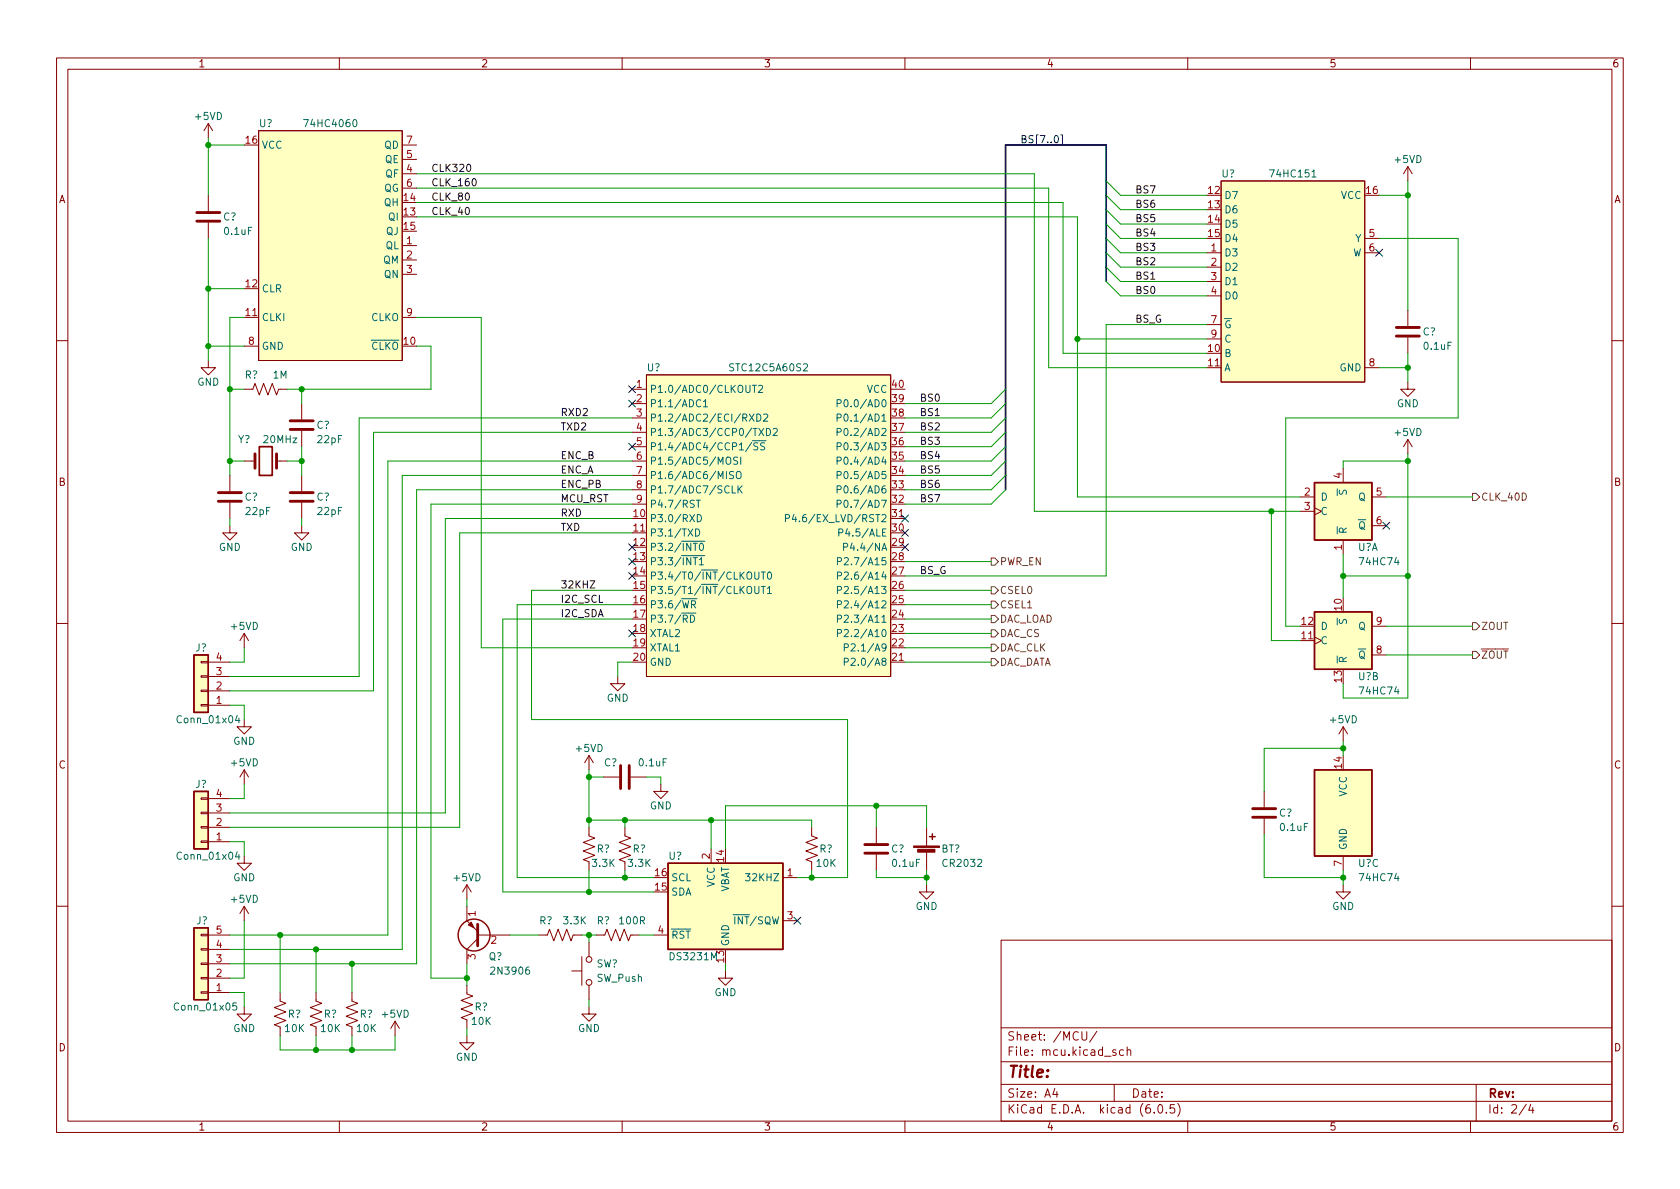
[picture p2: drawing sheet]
<svg xmlns="http://www.w3.org/2000/svg" width="297mm" height="210mm" viewBox="0 0 297 210" stroke-linecap="round" stroke-linejoin="round" font-family="sans-serif">
<g fill="none" stroke="#840000" stroke-width=".18">
<path d="M10 10.2h277v190.1h-277zM12 12.2h273v186.1h-273zM60 10.2v2M110 10.2v2M160 10.2v2M210 10.2v2M260 10.2v2M36.8 21.8v2.6M36.8 34.5v2.8M36.8 39.4v2.8M36.8 21.8l-.7 1.3M36.8 21.8l.8 1.3"/>
<path d="M45.7 23.1h25.4v40.6h-25.4zM71.1 30.7h2.6M71.1 28.2h2.6M71.1 33.3h2.6M71.1 25.6h2.6M215.9 32h25.4v35.6h-25.4zM248.9 29.5v2.5M248.9 29.5l-.7 1.2M248.9 29.5l.8 1.2M43.2 56.1h2.5M71.1 43.4h2.6M71.1 56.1h2.6"/>
<path d="M71.1 46h2.6M71.1 48.5h2.6M213.4 44.7h2.5M213.4 47.2h2.5M213.4 49.8h2.5M213.4 52.3h2.5M213.4 57.4h2.5M213.4 59.9h2.5M241.3 44.7h2.5M241.3 42.2h2.5M248.9 54.9v2.8M248.9 59.7v2.8"/>
<path d="M10 60.2h2M36.8 63.7v1.3h1.3l-1.3 1.3-1.2-1.3h1.2M43.2 68.8h1.5l.4-1 .7 2 .8-2 .8 2 .7-2 .8 2 .4-1h1.5M43.2 61.2h2.5M53.3 71.4v2.8M53.3 76.2v2.8M111.8 68.8h2.5M111.8 71.4h2.5M111.8 73.9h2.5M111.8 76.4h2.5M111.8 79h2.5M114.3 66.3h43.2v53.3h-43.2z"/>
<path d="M213.4 65h2.5M241.3 65h2.5M248.9 67.6v1.2h1.3l-1.3 1.3-1.3-1.3h1.3M248.9 77.7v2.6M248.9 77.7l-.7 1.3M248.9 77.7l.8 1.3M285 60.2h2M40.6 93v1.2h1.3l-1.3 1.3-1.2-1.3h1.2M40.6 84.1v2.8M40.6 88.9v2.8M43.2 81.5h1.9M48.9 81.5h1.9"/>
<path d="M53.3 93v1.2h1.3l-1.3 1.3-1.2-1.3h1.2M53.3 84.1v2.8M53.3 88.9v2.8M111.8 81.5h2.5M111.8 94.2h2.5M111.8 84.1h2.5M111.8 86.6h2.5M111.8 89.1h2.5M157.5 91.7h2.5M229.9 87.9h2.5M229.9 90.4h2.5M232.4 89.8l1.3 .6-1.3 .7"/>
<path d="M237.5 82.8v2.5M237.5 95.5v2.5M242.6 87.9h2.5M242.6 93h2.5M10 110.2h2M35.6 117h1.2v.2h-1.2zM35.6 119.5h1.2v.3h-1.2zM36.8 119.6h3.8M36.8 117.1h3.8M43.2 112v2.5M43.2 112l-.8 1.3M43.2 112l.7 1.3"/>
<path d="M109.2 119.6v1.3h1.3l-1.3 1.3-1.3-1.3h1.3M157.5 117.1h2.5M229.9 113.3h2.5M232.4 112.6l1.3 .7-1.3 .6M242.6 115.8h2.5M242.6 110.7h2.5M285 110.2h2M35.6 122h1.2v.3h-1.2zM35.6 124.6h1.2v.2h-1.2zM36.8 124.7h3.8M36.8 122.2h3.8M43.2 127.2v1.3h1.2l-1.2 1.3-1.3-1.3h1.3"/>
<path d="M43.2 136.1v2.6M43.2 136.1l-.8 1.3M43.2 136.1l.7 1.3M104.1 133.6l-.7 1.3M104.1 133.6v2.5M104.1 133.6l.8 1.3M106.7 137.4h2.8M111.5 137.4h2.8M116.8 138.7v1.2h1.3l-1.3 1.3-1.2-1.3h1.2M223.5 139.9v2.8M237.5 128.5l-.8 1.3M237.5 128.5v2.6"/>
<path d="M237.5 128.5l.8 1.3M35.6 141.1h1.2v.2h-1.2zM35.6 143.6h1.2v.3h-1.2zM35.6 146.2h1.2v.2h-1.2zM35.6 148.7h1.2v.3h-1.2zM36.8 148.8h3.8M36.8 146.3h3.8M36.8 143.8h3.8M36.8 141.2h3.8M43.2 151.4v1.2h1.2l-1.2 1.3-1.3-1.3h1.3M82.5 156.5l-.7 1.2M82.5 156.5v2.5"/>
<path d="M82.5 156.5l.8 1.2M104.1 146.3v1.5l1.1 .4-2.1 .8 2.1 .7-2.1 .8 2.1 .8-2.1 .7 1 .4v1.5M110.5 146.3v1.5l1 .4-2 .8 2 .7-2 .8 2 .8-2 .7 1 .4v1.5M125.7 150.1v2.5M138.4 155.2h2.6M143.5 146.3v1.5l1 .4-2 .8 2 .7-2 .8 2 .8-2 .7 1 .4v1.5M154.9 146.3v2.8M154.9 151.1v2.8M163.8 156.5v1.2h1.3l-1.3 1.3-1.2-1.3h1.2M163.8 146.3v3.3M163.8 150.6v3.3M223.5 144.8v2.8"/>
<path d="M237.5 156.5v1.2h1.3l-1.3 1.3-1.3-1.3h1.3M237.5 151.4v2.5M10 160.2h2M35.6 165.2h1.2v.3h-1.2zM35.6 167.8h1.2v.2h-1.2zM35.6 170.3h1.2v.3h-1.2zM35.6 172.8h1.2v.3h-1.2zM35.6 175.4h1.2v.2h-1.2zM36.8 175.5h3.8M36.8 173h3.8M36.8 170.4h3.8M36.8 167.9h3.8"/>
<path d="M36.8 165.3h3.8M43.2 178v1.3h1.2l-1.2 1.3-1.3-1.3h1.3M43.2 160.3l-.8 1.2M43.2 160.3v2.5M43.2 160.3l.7 1.2M49.5 175.5v1.5l1 .4-2 .8 2 .7-2 .8 2 .8-2 .7 1 .4v1.5M55.9 175.5v1.5l1 .4-2 .8 2 .7-2 .8 2 .8-2 .7 1 .4v1.5M62.2 175.5v1.5l1 .4-2 .8 2 .7-2 .8 2 .8-2 .7 1 .4v1.5M82.5 160.3v2.5l2 1.9M82.5 174.2v1.6l1.1 .3-2.1 .8 2.1 .8-2.1 .7 2.1 .8-2.1 .8 1 .3v1.6M84.5 166l-2 1.9v2.5M84.5 165.3h5.7"/>
<path d="M95.2 165.3h1.6l.4-1 .7 2.1 .8-2.1 .7 2.1 .8-2.1 .8 2.1 .3-1.1h1.6M101.1 171.7h1.8M102.9 169.2v5M104.1 178v1.3h1.3l-1.3 1.3-1.2-1.3h1.2M104.1 166.6v2.6M104.1 174.2v2.6M105.4 165.3h1.5l.4-1 .8 2.1 .7-2.1 .8 2.1 .8-2.1 .7 2.1 .4-1.1h1.5M115.6 165.3h2.5M128.3 171.7v1.3h1.2l-1.2 1.2-1.3-1.2h1.3M138.4 162.8h2.6M177 166.3h108v32h-108zM285 160.2h2"/>
<path d="M60 198.3v2M69.8 180.6l-.7 1.3M69.8 180.6v2.5M69.8 180.6l.8 1.3M82.5 183.1v1.3h1.3l-1.3 1.3-1.2-1.3h1.2M110 198.3v2M160 198.3v2M177 194.8h108M177 191.8h108M177 187.8h108M177 181.8h108M186.5 192.5l-.4 1h1"/>
<path d="M186.9 193v1M191.3 182.4v1.2l.3 .3h.4l.1-.3v-1.2M193.9 182.4l-1.3 1.9M197 191.8v3M197.3 185.7l-.4-.1-.2 .2 .1 .3 .5 .1v.4h-.6M198.6 185.7l-.4-.1-.3 .3v.4l.2 .3h.5M199.3 185.8l.2-.2 .4 .1v.9M199.3 185.1v1.5M204.1 196.7v.1M204.9 195.4l.2-.1a.81 .81 0 0 1 .6 .7 .81 .81 0 0 1-.3 .8h-.2a.81 .81 0 0 1-.6-.6 .81 .81 0 0 1 .3-.8zM206.2 196.7v.1M207.6 195.3h-.7v.7l.2-.1 .5 .1 .1 .2-.1 .5-.2 .1-.5-.1"/>
<path d="M208.2 195.1a1.72 1.72 0 0 1 0 2.3M210 198.3v2M260 198.3v2M261 191.8v6.5M269.9 195.3l-1.3 1.9M270.6 195.3l-.3 1h.9M271 195.8v1"/>
<circle cx="104.1" cy="169.7" r=".51"/>
<circle cx="104.1" cy="173.7" r=".51"/>
</g>
<g fill="none" stroke="#840000" stroke-width=".51">
<path d="M34.8 39.1h4.1M34.8 37.6h4.1M246.9 59.4h4.1M246.9 57.9h4.1M51.3 75.9h4.1M51.3 74.4h4.1M38.6 88.6h4.1M38.6 87.1h4.1M45.1 80.3v2.5M48.9 80.3v2.5M51.3 88.6h4.1M51.3 87.1h4.1"/>
<path d="M109.7 135.4v4M111.3 135.4v4M152.9 150.9h4.1M152.9 149.3h4.1M221.5 144.5h4.1M221.5 143h4.1M84.5 163.4v3.9"/>
</g>
<g fill="#ffffc2" stroke="#ffffc2" stroke-width=".18">
<path d="M34.3 164.1h2.5v12.7h-2.5z"/>
<path d="M215.9 32h25.4v35.6h-25.4z"/>
<path d="M34.3 139.9h2.5v10.2h-2.5z"/>
<path d="M118.1 152.6h20.3v15.3h-20.3z"/>
<path d="M34.3 115.8h2.5v10.2h-2.5z"/>
<path d="M45.7 23.1h25.4v40.6h-25.4z"/>
<path d="M114.3 66.3h43.2v53.3h-43.2z"/>
<path d="M232.4 85.3h10.2v10.2h-10.2z"/>
<path d="M232.4 108.2h10.2v10.2h-10.2z"/>
<path d="M232.4 136.1h10.2v15.3h-10.2z"/>
</g>
<g fill="none" stroke="#840000" stroke-width=".25">
<path d="M232.4 85.3h10.2v10.2h-10.2zM34.3 115.8h2.5v10.2h-2.5zM232.4 108.2h10.2v10.2h-10.2zM34.3 139.9h2.5v10.2h-2.5zM232.4 136.1h10.2v15.3h-10.2zM118.1 152.6h20.3v15.3h-20.3zM164.3 147.9h1.1M164.8 147.4v1.1M34.3 164.1h2.5v12.7h-2.5z"/>
<circle cx="83.8" cy="165.3" r="2.82"/>
</g>
<g fill="none" stroke="#006464" stroke-width=".18">
<path d="M232 31.3h.7M216.5 56.3h1.3M217.5 56.8a.59 .59 0 0 0-.8 .5 .59 .59 0 0 0 .8 .6v-.5h-.2M124.4 71l.3-.3v1.2M124.4 71.9h.7M132.5 73.2l.8 1.3M133 68.1h.8M133.3 73.2l-.8 1.3M133.4 68.1v1.3M133.8 73.2a.64 .64 0 0 1 .7 .6 .64 .64 0 0 1-.7 .7zM134.1 68.3l.5-.2 .2 .4-.7 .9h.7M134.2 75.8l.8 1.2"/>
<path d="M134.2 77.9h1.2M135 73.3l.5-.1 .2 .4-.7 .9h.7M135 75.8l-.8 1.2M135.2 78.4l-.5-.1-.2 .1v.4l.6 .2 .1 .3-.2 .3-.5-.1M135.5 75.8a.64 .64 0 0 1 .7 .6 .64 .64 0 0 1-.7 .6zM136.7 75.9l.5-.1 .2 .3-.7 .9h.7M148 79l.6-.1 .1-.2v-.3l-.7-.1v1.3M148 76.4h.6l.1-.2v-.3l-.7-.1v1.2M148 73.9l.6-.1 .1-.2v-.3l-.7-.1v1.3M148 71.3h.6l.1-.2v-.3l-.7-.1v1.2M123 93.5a.64 .64 0 0 1 .7 .7 .64 .64 0 0 1-.7 .6zM123.1 88.5h.7"/>
<path d="M123.3 91a.64 .64 0 0 1 .7 .6 .64 .64 0 0 1-.7 .7zM123.5 88.5v1.2M128.6 80.9l.1-.1a.43 .43 0 0 1 .5 .5v.4a.42 .42 0 0 1-.4 .4 .42 .42 0 0 1-.4-.4v-.4zM129.5 85.9v1.3h.6M129.7 83.4h-.5l-.2 .1v.4l.6 .2 .1 .3-.2 .2h-.5M130.4 83.4h.1a.43 .43 0 0 1 .5 .4v.4a.42 .42 0 0 1-.4 .5 .42 .42 0 0 1-.4-.5v-.4zM130.4 80.9l-.5-.1-.1 .2v.3l.5 .3 .1 .3-.2 .2-.5-.1M130.5 85.9v1.3M130.7 86.5l.5 .7M131 80.8v1.3M131.2 85.9l-.7 .7M138.9 91.7l.6-.1 .1-.2-.1-.3-.6-.1v1.3"/>
<path d="M140.4 90.9l-.3 .9h.8M148 89.1h.6l.1-.2v-.3l-.7-.1v1.2M148 86.6l.6-.1 .1-.2v-.3l-.7-.1v1.3M148 84h.6l.1-.2v-.3l-.7-.1v1.2M148 81.5l.6-.1 .1-.1v-.3l-.7-.2v1.3M148.1 99.3l.6-.1 .1-.2-.1-.3-.6-.1v1.3M148.3 94.2l.6-.1 .1-.1v-.3l-.7-.2v1.3M149.2 96.7h.6l.1-.2-.1-.3-.6-.1v1.2M236.4 86.4v1.2M236.9 86.7l-.1 .5 .1 .1h.4l.2-.5 .3-.1 .3 .2-.1 .5M135.7 104.1l.4-.4v1.3M135.7 105h.7"/>
<path d="M135.9 101.2h.1a.68 .68 0 0 1 .4 .6 .68 .68 0 0 1-.4 .6 .84 .84 0 0 1-.1-1.2zM148.1 112l.6-.1 .1-.2-.1-.3-.6-.1v1.3M148.1 109.4h.6l.1-.2-.1-.3-.6-.1v1.2M148.1 106.9l.6-.1 .1-.1-.1-.3-.6-.2v1.3M148.1 104.4l.6-.1 .1-.2-.1-.3-.6-.1v1.3M148.1 101.8h.6l.1-.2-.1-.3-.6-.1v1.2M149.3 117.1l.6-.1 .1-.2-.1-.3-.6-.1v1.3M149.3 114.5h.6l.1-.2-.1-.3-.6-.1v1.2M236.4 109.3v1.2M236.9 109.5l-.1 .5 .1 .2h.4l.2-.5 .3-.2 .3 .3-.1 .5M41.9 126.5l-.3 .9h.8M42.2 127v.8"/>
<path d="M41.9 150.6l-.3 .9h.8M42.2 151.1v.9M41.8 177.4h-.6l-.1 .6 .2-.2 .4 .1 .2 .2-.1 .4-.2 .1-.5-.1"/>
</g>
<path d="M45.8 79h2.3v5.1h-2.3z" fill="none" stroke="#840000" stroke-width=".3"/>
<g fill="#840000" stroke="#840000" stroke-width=".18">
<path d="M161.5 149.6h4.6v.3h-4.6z"/>
<path d="M162.3 150.2h3v.5h-3z"/>
<path d="M82.8 163.6l.5-.5 .5 1z"/>
</g>
<path d="M175.3 98.7h.6l.6 .6-.6 .6h-.6zM260.3 87.2h.7l.6 .7-.6 .6h-.7zM175.3 103.8h.6l.6 .6-.6 .6h-.6zM175.3 113.9h.6l.6 .6-.6 .7h-.6zM175.3 108.8h.6l.6 .7-.6 .6h-.6zM175.3 116.5h.6l.6 .6-.6 .6h-.6zM175.3 111.4h.6l.6 .6-.6 .6h-.6zM175.3 106.3h.6l.6 .6-.6 .7h-.6zM260.3 110.1h.7l.6 .6-.6 .7h-.7zM260.3 115.2h.7l.6 .6-.6 .7h-.7z" fill="none" stroke="#725600" stroke-width=".18"/>
<path d="M82.6 29.2l.2-.2a.68 .68 0 0 1 .4 .7 .68 .68 0 0 1-.4 .6l-.2-.1-.1-.4zM83.6 31.7l.2-.1a.68 .68 0 0 1 .4 .6 .68 .68 0 0 1-.4 .7l-.2-.2-.1-.3zM104.3 102.7h.9l-.9 1.3h.9" fill="none" stroke="#0f0f0f" stroke-width=".18"/>
<g fill="none" stroke="#000084" stroke-width=".18">
<path d="M187.6 23.8h.3v1.9h-.3M243.2 44.1l1.2 1.2M244.4 44.1l-1.2 1.2M111.2 78.4l1.2 1.2M111.2 68.2l1.2 1.2M111.2 70.8l1.2 1.2M112.4 78.4l-1.2 1.2M112.4 68.2l-1.2 1.2M112.4 70.8l-1.2 1.2M111.2 98.7l1.2 1.2M111.2 96.2l1.2 1.2M112.4 98.7l-1.2 1.2"/>
<path d="M112.4 96.2l-1.2 1.2M159.4 91.1l1.2 1.2M159.4 96.2l1.2 1.2M159.4 93.6l1.2 1.2M160.6 91.1l-1.2 1.2M160.6 96.2l-1.2 1.2M160.6 93.6l-1.2 1.2M244.5 92.3l1.2 1.3M245.7 92.3l-1.2 1.3M111.2 101.2l1.2 1.3M111.2 111.4l1.2 1.2M112.4 101.2l-1.2 1.3"/>
<path d="M112.4 111.4l-1.2 1.2M140.4 162.2l1.2 1.2M141.6 162.2l-1.2 1.2"/>
</g>
<path d="M195.6 49.8v-24.2h-17.8v61" fill="none" stroke="#000084" stroke-width=".3"/>
<g fill="none" stroke="#009600" stroke-width=".18">
<path d="M36.8 24.4v10.1M36.8 25.6h6.4M73.7 33.3h111.7v31.7h28M73.7 35.8h114.3v26.7h25.4M73.7 38.3h116.8v49.6h39.4M73.7 30.7h109.2v59.7h47M195.6 34.5l2.5 2.6h15.3M195.6 37.1l2.5 2.5h15.3M195.6 32l2.5 2.5h15.3M195.6 39.6l2.5 2.6h15.3M243.8 34.5h5.1M248.9 32v22.9"/>
<path d="M36.8 42.2v21.5M36.8 51h6.4M43.2 56.1h-2.6v28M73.7 56.1h11.4v58.4h26.7M190.5 59.9h22.9M195.6 44.7l2.5 2.5h15.3M195.6 49.8l2.5 2.5h15.3M195.6 47.2l2.5 2.6h15.3M195.6 42.2l2.5 2.5h15.3M213.4 57.4h-17.8v44.4h-35.6M243.8 42.2h14v31.7h-30.5v36.8h2.6M36.8 61.2h6.4"/>
<path d="M40.6 68.8h2.6M53.3 68.8v2.6M53.3 79v5.1M73.7 61.2h2.5v7.6h-25.4M111.8 73.9h-48.3v45.7h-22.9M111.8 76.4h-45.8v45.8h-25.4M177.8 71.4l-2.5 2.5h-15.3M177.8 73.9l-2.5 2.5h-15.3M177.8 79l-2.5 2.5h-15.3M177.8 68.8l-2.5 2.6h-15.3M177.8 76.4l-2.5 2.6h-15.3M243.8 65h5.1"/>
<path d="M248.9 62.5v5.1M40.6 81.5h2.6M40.6 91.7v1.3M50.8 81.5h2.5M53.3 91.7v1.3M111.8 94.2h-30.5v52.1h-40.7M111.8 86.6h-38.1v83.8h-33.1M111.8 91.7h-33.1v52.1h-38.1M111.8 81.5h-43.2v83.8h-28M111.8 84.1h-40.7v83.8h-30.5M111.8 89.1h-35.6v83.9h6.3M160 99.3h15.3"/>
<path d="M177.8 86.6l-2.5 2.5h-15.3M177.8 84.1l-2.5 2.5h-15.3M177.8 81.5l-2.5 2.6h-15.3M224.8 90.4v22.9h5.1M237.5 98v7.7M245.1 87.9h15.2M248.9 81.5h-11.4v1.3M248.9 80.3v43.1h-11.4v-2.5M43.2 114.5v2.6h-2.6M111.8 109.5h-22.9v48.2h26.7M111.8 106.9h-20.4v48.3h24.2M111.8 104.4h-17.8v22.8h55.9v28h-8.9"/>
<path d="M111.8 117.1h-2.6v2.5M160 104.4h15.3M160 106.9h15.3M160 114.5h15.3M160 117.1h15.3M160 109.5h15.3M160 112h15.3M237.5 101.8h11.4M245.1 110.7h15.2M245.1 115.8h15.2M40.6 124.7h2.6v2.5M43.2 138.7v2.5h-2.6"/>
<path d="M104.1 137.4h2.6M104.1 136.1v10.2M114.3 137.4h2.5v1.3M237.5 131.1v2.5M237.5 132.3h-14v7.6M40.6 148.8h2.6v2.6M82.5 159v1.3M104.1 145h39.4v1.3M104.1 153.9v3.8M110.5 145v1.3M110.5 153.9v1.3M125.7 145v5.1"/>
<path d="M143.5 153.9v1.3M154.9 153.9v1.3h8.9M154.9 142.5v3.8M163.8 146.3v-3.8h-35.5v7.6M163.8 153.9v2.6M223.5 147.6v7.6h14M237.5 153.9v2.6M40.6 175.5h2.6v2.5M43.2 162.8v10.2h-2.6M49.5 165.3v10.2M55.9 167.9v7.6M62.2 170.4v5.1"/>
<path d="M82.5 170.4v3.8M90.2 165.3h5M102.9 165.3h2.5M104.1 165.3v1.3M104.1 176.8v1.2M113 165.3h2.6M128.3 170.4v1.3M49.5 183.1v2.6h20.3v-2.6M55.9 183.1v2.6M62.2 183.1v2.6M82.5 181.9v1.2"/>
</g>
<g fill="#009600" stroke="#009600" stroke-width=".18">
<circle cx="53.3" cy="68.8" r=".46"/>
<circle cx="40.6" cy="68.8" r=".46"/>
<circle cx="53.3" cy="81.5" r=".46"/>
<circle cx="40.6" cy="81.5" r=".46"/>
<circle cx="36.8" cy="61.2" r=".46"/>
<circle cx="36.8" cy="51" r=".46"/>
<circle cx="36.8" cy="25.6" r=".46"/>
<circle cx="104.1" cy="157.7" r=".46"/>
<circle cx="104.1" cy="165.3" r=".46"/>
<circle cx="110.5" cy="145" r=".46"/>
<circle cx="104.1" cy="145" r=".46"/>
<circle cx="110.5" cy="155.2" r=".46"/>
<circle cx="104.1" cy="137.4" r=".46"/>
<circle cx="49.5" cy="165.3" r=".46"/>
<circle cx="55.9" cy="185.7" r=".46"/>
<circle cx="62.2" cy="185.7" r=".46"/>
<circle cx="62.2" cy="170.4" r=".46"/>
<circle cx="82.5" cy="173" r=".46"/>
<circle cx="55.9" cy="167.9" r=".46"/>
<circle cx="190.5" cy="59.9" r=".46"/>
<circle cx="224.8" cy="90.4" r=".46"/>
<circle cx="248.9" cy="65" r=".46"/>
<circle cx="248.9" cy="34.5" r=".46"/>
<circle cx="143.5" cy="155.2" r=".46"/>
<circle cx="125.7" cy="145" r=".46"/>
<circle cx="163.8" cy="155.2" r=".46"/>
<circle cx="154.9" cy="142.5" r=".46"/>
<circle cx="237.5" cy="101.8" r=".46"/>
<circle cx="248.9" cy="101.8" r=".46"/>
<circle cx="248.9" cy="81.5" r=".46"/>
<circle cx="237.5" cy="155.2" r=".46"/>
<circle cx="237.5" cy="132.3" r=".46"/>
</g>
<text font-size="2.8" fill="#840000" x="178" y="190.6">Title:</text>
<g font-size="2.1" fill="#840000">
<text x="178" y="184">Sheet: /MCU/</text>
<text x="178" y="186.7">File: mcu.kicad_sch</text>
<text x="178" y="196.9">KiCad E.D.A. kicad (6.0.5)</text>
<text x="178" y="194.1">Size: A4</text>
<text x="200" y="194.1">Date:</text>
<text x="263" y="194.1">Rev:</text>
<text x="263" y="196.9">Id: 2/4</text>
</g>
<g font-size="1.8" fill="#840000">
<text x="35" y="11.9">1</text>
<text x="85" y="11.9">2</text>
<text x="135" y="11.9">3</text>
<text x="185" y="11.9">4</text>
<text x="235" y="11.9">5</text>
<text x="285" y="11.9">6</text>
<text x="10.3" y="35.9">A</text>
<text x="285.3" y="35.9">A</text>
<text x="10.3" y="85.9">B</text>
<text x="285.3" y="85.9">B</text>
<text x="10.3" y="135.9">C</text>
<text x="285.3" y="135.9">C</text>
<text x="10.3" y="185.9">D</text>
<text x="285.3" y="185.9">D</text>
<text x="35" y="199.9">1</text>
<text x="85" y="199.9">2</text>
<text x="135" y="199.9">3</text>
<text x="185" y="199.9">4</text>
<text x="235" y="199.9">5</text>
<text x="285" y="199.9">6</text>
</g>
<g font-size="1.8" fill="#006464">
<text x="34.6" y="21.2">+5VD</text>
<text x="45.8" y="22.5">U?</text>
<text x="54.2" y="22.5">74HC4060</text>
<text x="46.2" y="26.3">VCC</text>
<text x="68" y="26.3">QD</text>
<text x="68.1" y="28.8">QE</text>
<text x="246.7" y="28.8">+5VD</text>
<text x="67.9" y="33.9">QG</text>
<text x="68.2" y="31.4">QF</text>
<text x="216" y="31.4">U?</text>
<text x="216.4" y="35.2">D7</text>
<text x="224.9" y="31.4">74HC151</text>
<text x="237.1" y="35.2">VCC</text>
<text x="39.4" y="39">C?</text>
<text x="39.8" y="41.5">0.1uF</text>
<text x="68" y="36.4">QH</text>
<text x="68.3" y="41.5">QJ</text>
<text x="68.7" y="39">QI</text>
<text x="216.4" y="37.7">D6</text>
<text x="216.4" y="40.3">D5</text>
<text x="67.8" y="46.6">QM</text>
<text x="68.2" y="44.1">QL</text>
<text x="216.4" y="45.3">D3</text>
<text x="216.4" y="42.8">D4</text>
<text x="216.4" y="47.9">D2</text>
<text x="239.1" y="45.3">W</text>
<text x="239.6" y="42.8">Y</text>
<text x="46.2" y="51.7">CLR</text>
<text x="68" y="49.1">QN</text>
<text x="216.4" y="50.4">D1</text>
<text x="216.4" y="53">D0</text>
<text x="46.2" y="56.8">CLKI</text>
<text x="65.6" y="56.8">CLKO</text>
<text x="251.5" y="59.3">C?</text>
<text x="46.2" y="61.8">GND</text>
<text x="64.2" y="61.8">~{CLKO}</text>
<text x="114.4" y="65.7">U?</text>
<text x="129.3" y="65.7">STC12C5A60S2</text>
<text x="216.4" y="63.1">B</text>
<text x="216.4" y="65.7">A</text>
<text x="216.4" y="60.6">C</text>
<text x="236.9" y="65.7">GND</text>
<text x="251.9" y="61.8">0.1uF</text>
<text x="34.9" y="68.2">GND</text>
<text x="43.3" y="66.9">R?</text>
<text x="48.3" y="66.9">1M</text>
<text x="114.8" y="69.5">P1.0/ADC0/CLKOUT2</text>
<text x="153.2" y="69.5">VCC</text>
<text x="56" y="75.8">C?</text>
<text x="114.8" y="72">P1.1/ADC1</text>
<text x="114.8" y="74.5">P1.2/ADC2/ECI/RXD2</text>
<text x="114.8" y="77.1">P1.3/ADC3/CCP0/TXD2</text>
<text x="149.3" y="77.1">P0.2/AD2</text>
<text x="149.3" y="74.5">P0.1/AD1</text>
<text x="149.3" y="72">P0.0/AD0</text>
<text x="246.7" y="77.1">+5VD</text>
<text x="247" y="72">GND</text>
<text x="42" y="78.4">Y?</text>
<text x="46.7" y="78.4">20MHz</text>
<text x="56.2" y="78.4">22pF</text>
<text x="114.8" y="79.6">P1.4/ADC4/CCP1/~{SS}</text>
<text x="114.8" y="82.2">P1.5/ADC5/MOSI</text>
<text x="149.3" y="82.2">P0.4/AD4</text>
<text x="149.3" y="79.6">P0.3/AD3</text>
<text x="43.3" y="88.5">C?</text>
<text x="56" y="88.5">C?</text>
<text x="114.8" y="84.7">P1.6/ADC6/MISO</text>
<text x="114.8" y="87.2">P1.7/ADC7/SCLK</text>
<text x="114.8" y="89.8">P4.7/RST</text>
<text x="149.3" y="89.8">P0.7/AD7</text>
<text x="149.3" y="87.2">P0.6/AD6</text>
<text x="149.3" y="84.7">P0.5/AD5</text>
<text x="233.4" y="88.5">D</text>
<text x="240.2" y="88.5">Q</text>
<text x="43.5" y="91.1">22pF</text>
<text x="56.2" y="91.1">22pF</text>
<text x="114.8" y="92.3">P3.0/RXD</text>
<text x="114.8" y="94.9">P3.1/TXD</text>
<text x="140.9" y="92.3">P4.6/EX_LVD/RST2</text>
<text x="149.3" y="94.9">P4.5/ALE</text>
<text x="233.4" y="91.1">C</text>
<text x="238.1" y="94.5" transform="rotate(-90 238.1 94.5)">~{R}</text>
<text x="238.8" y="93.6">~{Q}</text>
<text x="38.7" y="97.4">GND</text>
<text x="51.4" y="97.4">GND</text>
<text x="114.8" y="97.4">P3.2/~{INT0}</text>
<text x="114.8" y="99.9">P3.3/~{INT1}</text>
<text x="149.6" y="99.9">P2.7/A15</text>
<text x="150.3" y="97.4">P4.4/NA</text>
<text x="240" y="97.4">U?A</text>
<text x="240.6" y="99.9">74HC74</text>
<text x="114.8" y="102.5">P3.4/T0/~{INT}/CLKOUT0</text>
<text x="114.8" y="105">P3.5/T1/~{INT}/CLKOUT1</text>
<text x="114.8" y="107.6">P3.6/~{WR}</text>
<text x="149.6" y="107.6">P2.4/A12</text>
<text x="149.6" y="105">P2.5/A13</text>
<text x="149.6" y="102.5">P2.6/A14</text>
<text x="40.9" y="111.4">+5VD</text>
<text x="114.8" y="110.1">P3.7/~{RD}</text>
<text x="114.8" y="112.6">XTAL2</text>
<text x="149.6" y="112.6">P2.2/A10</text>
<text x="149.6" y="110.1">P2.3/A11</text>
<text x="233.4" y="113.9">C</text>
<text x="233.4" y="111.4">D</text>
<text x="240.2" y="111.4">Q</text>
<text x="34.5" y="115.2">J?</text>
<text x="114.8" y="115.2">XTAL1</text>
<text x="114.8" y="117.7">GND</text>
<text x="150.6" y="117.7">P2.0/A8</text>
<text x="150.6" y="115.2">P2.1/A9</text>
<text x="238.1" y="117.3" transform="rotate(-90 238.1 117.3)">~{R}</text>
<text x="238.8" y="116.5">~{Q}</text>
<text x="107.3" y="124.1">GND</text>
<text x="240.1" y="120.3">U?B</text>
<text x="240.6" y="122.8">74HC74</text>
<text x="31.6" y="127.9">Conn_01x04</text>
<text x="41.2" y="131.7">GND</text>
<text x="235.3" y="127.9">+5VD</text>
<text x="40.9" y="135.5">+5VD</text>
<text x="101.9" y="133">+5VD</text>
<text x="106.8" y="135.5">C?</text>
<text x="113.1" y="135.5">0.1uF</text>
<text x="34.5" y="139.3">J?</text>
<text x="114.9" y="143.1">GND</text>
<text x="238.1" y="140.9" transform="rotate(-90 238.1 140.9)">VCC</text>
<text x="226.1" y="144.4">C?</text>
<text x="226.5" y="146.9">0.1uF</text>
<text x="31.6" y="152">Conn_01x04</text>
<text x="41.2" y="155.8">GND</text>
<text x="80.3" y="155.8">+5VD</text>
<text x="104.8" y="153.3">3.3K</text>
<text x="105.5" y="150.7">R?</text>
<text x="111.2" y="153.3">3.3K</text>
<text x="111.9" y="150.7">R?</text>
<text x="118.2" y="152">U?</text>
<text x="118.6" y="155.8">SCL</text>
<text x="132.3" y="155.8">32KHZ</text>
<text x="144.4" y="153.3">10K</text>
<text x="144.9" y="150.7">R?</text>
<text x="157.6" y="150.7">C?</text>
<text x="157.9" y="153.3">0.1uF</text>
<text x="166.4" y="150.7">BT?</text>
<text x="166.9" y="153.3">CR2032</text>
<text x="238.1" y="150.4" transform="rotate(-90 238.1 150.4)">GND</text>
<text x="240.1" y="153.3">U?C</text>
<text x="240.6" y="155.8">74HC74</text>
<text x="40.9" y="159.6">+5VD</text>
<text x="118.6" y="158.4">SDA</text>
<text x="126.4" y="156.9" transform="rotate(-90 126.4 156.9)">VCC</text>
<text x="128.9" y="158" transform="rotate(-90 128.9 158)">VBAT</text>
<text x="161.9" y="160.9">GND</text>
<text x="235.5" y="160.9">GND</text>
<text x="34.7" y="163.4">J?</text>
<text x="95.3" y="163.4">R?</text>
<text x="99.7" y="163.4">3.3K</text>
<text x="105.5" y="163.4">R?</text>
<text x="109.6" y="163.4">100R</text>
<text x="118.6" y="166">~{RST}</text>
<text x="128.9" y="167.4" transform="rotate(-90 128.9 167.4)">GND</text>
<text x="129" y="163.4">~{INT}/SQW</text>
<text x="86.4" y="169.8">Q?</text>
<text x="87.1" y="172.3">2N3906</text>
<text x="105.4" y="171.1">SW?</text>
<text x="105.5" y="173.6">SW_Push</text>
<text x="118.6" y="169.8">DS3231M</text>
<text x="31.1" y="178.7">Conn_01x05</text>
<text x="50.9" y="180">R?</text>
<text x="57.2" y="180">R?</text>
<text x="63.6" y="180">R?</text>
<text x="67.6" y="180">+5VD</text>
<text x="83.9" y="178.7">R?</text>
<text x="126.3" y="176.1">GND</text>
<text x="41.2" y="182.5">GND</text>
<text x="50.4" y="182.5">10K</text>
<text x="56.8" y="182.5">10K</text>
<text x="63.1" y="182.5">10K</text>
<text x="83.5" y="181.2">10K</text>
<text x="102.2" y="182.5">GND</text>
<text x="80.6" y="187.6">GND</text>
</g>
<g font-size="1.8" fill="#a90000">
<text x="43.5" y="25.4">16</text>
<text x="71.9" y="27.9">5</text>
<text x="71.9" y="25.4">7</text>
<text x="71.4" y="35.6">14</text>
<text x="71.9" y="30.5">4</text>
<text x="71.9" y="33">6</text>
<text x="213.6" y="34.3">12</text>
<text x="241.6" y="34.3">16</text>
<text x="71.4" y="38.1">13</text>
<text x="71.4" y="40.6">15</text>
<text x="213.6" y="36.8">13</text>
<text x="213.6" y="39.4">14</text>
<text x="213.6" y="41.9">15</text>
<text x="242.1" y="41.9">5</text>
<text x="71.9" y="43.2">1</text>
<text x="71.9" y="45.7">2</text>
<text x="214.1" y="44.4">1</text>
<text x="214.1" y="47">2</text>
<text x="242.1" y="44.4">6</text>
<text x="43.5" y="50.8">12</text>
<text x="71.9" y="48.3">3</text>
<text x="214.1" y="49.5">3</text>
<text x="214.1" y="52.1">4</text>
<text x="43.5" y="55.9">11</text>
<text x="71.9" y="55.9">9</text>
<text x="214.1" y="57.1">7</text>
<text x="214.1" y="59.7">9</text>
<text x="44" y="61">8</text>
<text x="71.4" y="61">10</text>
<text x="213.6" y="62.2">10</text>
<text x="213.6" y="64.8">11</text>
<text x="242.1" y="64.8">8</text>
<text x="112.5" y="68.6">1</text>
<text x="112.5" y="71.1">2</text>
<text x="157.8" y="71.1">39</text>
<text x="157.8" y="68.6">40</text>
<text x="112.5" y="73.7">3</text>
<text x="112.5" y="76.2">4</text>
<text x="157.8" y="76.2">37</text>
<text x="157.8" y="73.7">38</text>
<text x="112.5" y="78.7">5</text>
<text x="112.5" y="81.3">6</text>
<text x="112.5" y="83.8">7</text>
<text x="157.8" y="83.8">34</text>
<text x="157.8" y="81.3">35</text>
<text x="157.8" y="78.7">36</text>
<text x="112.5" y="86.4">8</text>
<text x="112.5" y="88.9">9</text>
<text x="157.8" y="88.9">32</text>
<text x="157.8" y="86.4">33</text>
<text x="230.6" y="87.6">2</text>
<text x="237.2" y="84.6" transform="rotate(-90 237.2 84.6)">4</text>
<text x="243.3" y="87.6">5</text>
<text x="112" y="91.4">10</text>
<text x="112" y="94">11</text>
<text x="157.8" y="94">30</text>
<text x="157.8" y="91.4">31</text>
<text x="230.6" y="90.2">3</text>
<text x="243.3" y="92.7">6</text>
<text x="112" y="96.5">12</text>
<text x="112" y="99.1">13</text>
<text x="112" y="101.6">14</text>
<text x="157.8" y="101.6">27</text>
<text x="157.8" y="99.1">28</text>
<text x="157.8" y="96.5">29</text>
<text x="237.2" y="97.3" transform="rotate(-90 237.2 97.3)">1</text>
<text x="112" y="104.1">15</text>
<text x="112" y="106.7">16</text>
<text x="157.8" y="106.7">25</text>
<text x="157.8" y="104.1">26</text>
<text x="237.2" y="107.9" transform="rotate(-90 237.2 107.9)">10</text>
<text x="112" y="109.2">17</text>
<text x="112" y="111.8">18</text>
<text x="157.8" y="111.8">23</text>
<text x="157.8" y="109.2">24</text>
<text x="230.2" y="113">11</text>
<text x="230.2" y="110.5">12</text>
<text x="243.3" y="110.5">9</text>
<text x="38.2" y="119.4">3</text>
<text x="38.2" y="116.8">4</text>
<text x="112" y="114.3">19</text>
<text x="112" y="116.8">20</text>
<text x="157.8" y="116.8">21</text>
<text x="157.8" y="114.3">22</text>
<text x="243.3" y="115.6">8</text>
<text x="38.2" y="124.5">1</text>
<text x="38.2" y="121.9">2</text>
<text x="237.2" y="120.6" transform="rotate(-90 237.2 120.6)">13</text>
<text x="237.2" y="135.9" transform="rotate(-90 237.2 135.9)">14</text>
<text x="38.2" y="143.5">3</text>
<text x="38.2" y="141">4</text>
<text x="38.2" y="148.6">1</text>
<text x="38.2" y="146">2</text>
<text x="115.9" y="154.9">16</text>
<text x="125.5" y="151.9" transform="rotate(-90 125.5 151.9)">2</text>
<text x="128" y="152.4" transform="rotate(-90 128 152.4)">14</text>
<text x="139.2" y="154.9">1</text>
<text x="237.2" y="153.1" transform="rotate(-90 237.2 153.1)">7</text>
<text x="115.9" y="157.5">15</text>
<text x="38.2" y="167.6">4</text>
<text x="38.2" y="165.1">5</text>
<text x="84.1" y="162" transform="rotate(-90 84.1 162)">1</text>
<text x="86.8" y="166.9">2</text>
<text x="116.3" y="165.1">4</text>
<text x="139.2" y="162.6">3</text>
<text x="38.2" y="172.7">2</text>
<text x="38.2" y="170.2">3</text>
<text x="84.1" y="169.7" transform="rotate(-90 84.1 169.7)">3</text>
<text x="128" y="170.1" transform="rotate(-90 128 170.1)">13</text>
<text x="38.2" y="175.3">1</text>
</g>
<text font-size="1.8" fill="#000084" x="180.3" y="25.3">BS[7..0]</text>
<g font-size="1.8" fill="#0f0f0f">
<text x="76.2" y="35.5">CLK_80</text>
<text x="76.2" y="30.4">CLK320</text>
<text x="76.2" y="32.9">CLK_160</text>
<text x="200.7" y="34.2">BS7</text>
<text x="76.2" y="38">CLK_40</text>
<text x="200.7" y="36.7">BS6</text>
<text x="200.7" y="39.3">BS5</text>
<text x="200.7" y="41.8">BS4</text>
<text x="200.7" y="44.3">BS3</text>
<text x="200.7" y="46.9">BS2</text>
<text x="200.7" y="52">BS0</text>
<text x="200.7" y="49.4">BS1</text>
<text x="200.7" y="57">BS_G</text>
<text x="162.6" y="71">BS0</text>
<text x="99.1" y="76.1">TXD2</text>
<text x="99.1" y="73.6">RXD2</text>
<text x="162.6" y="73.6">BS1</text>
<text x="162.6" y="76.1">BS2</text>
<text x="99.1" y="81.2">ENC_B</text>
<text x="99.1" y="83.7">ENC_A</text>
<text x="162.6" y="78.6">BS3</text>
<text x="162.6" y="81.2">BS4</text>
<text x="162.6" y="83.7">BS5</text>
<text x="99.1" y="86.3">ENC_PB</text>
<text x="99.1" y="88.8">MCU_RST</text>
<text x="162.6" y="88.8">BS7</text>
<text x="162.6" y="86.3">BS6</text>
<text x="99.1" y="93.9">TXD</text>
<text x="99.1" y="91.3">RXD</text>
<text x="162.6" y="101.5">BS_G</text>
<text x="99.1" y="104">32KHZ</text>
<text x="99.1" y="106.6">I2C_SCL</text>
<text x="99.1" y="109.1">I2C_SDA</text>
</g>
<g font-size="1.8" fill="#725600">
<text x="261.8" y="88.5">CLK_40D</text>
<text x="176.7" y="99.9">PWR_EN</text>
<text x="176.7" y="105">CSEL0</text>
<text x="176.7" y="107.6">CSEL1</text>
<text x="176.7" y="110.1">DAC_LOAD</text>
<text x="176.7" y="112.6">DAC_CS</text>
<text x="261.8" y="111.4">ZOUT</text>
<text x="176.7" y="115.2">DAC_CLK</text>
<text x="176.7" y="117.7">DAC_DATA</text>
<text x="261.8" y="116.5">~{ZOUT}</text>
</g>
</svg>
